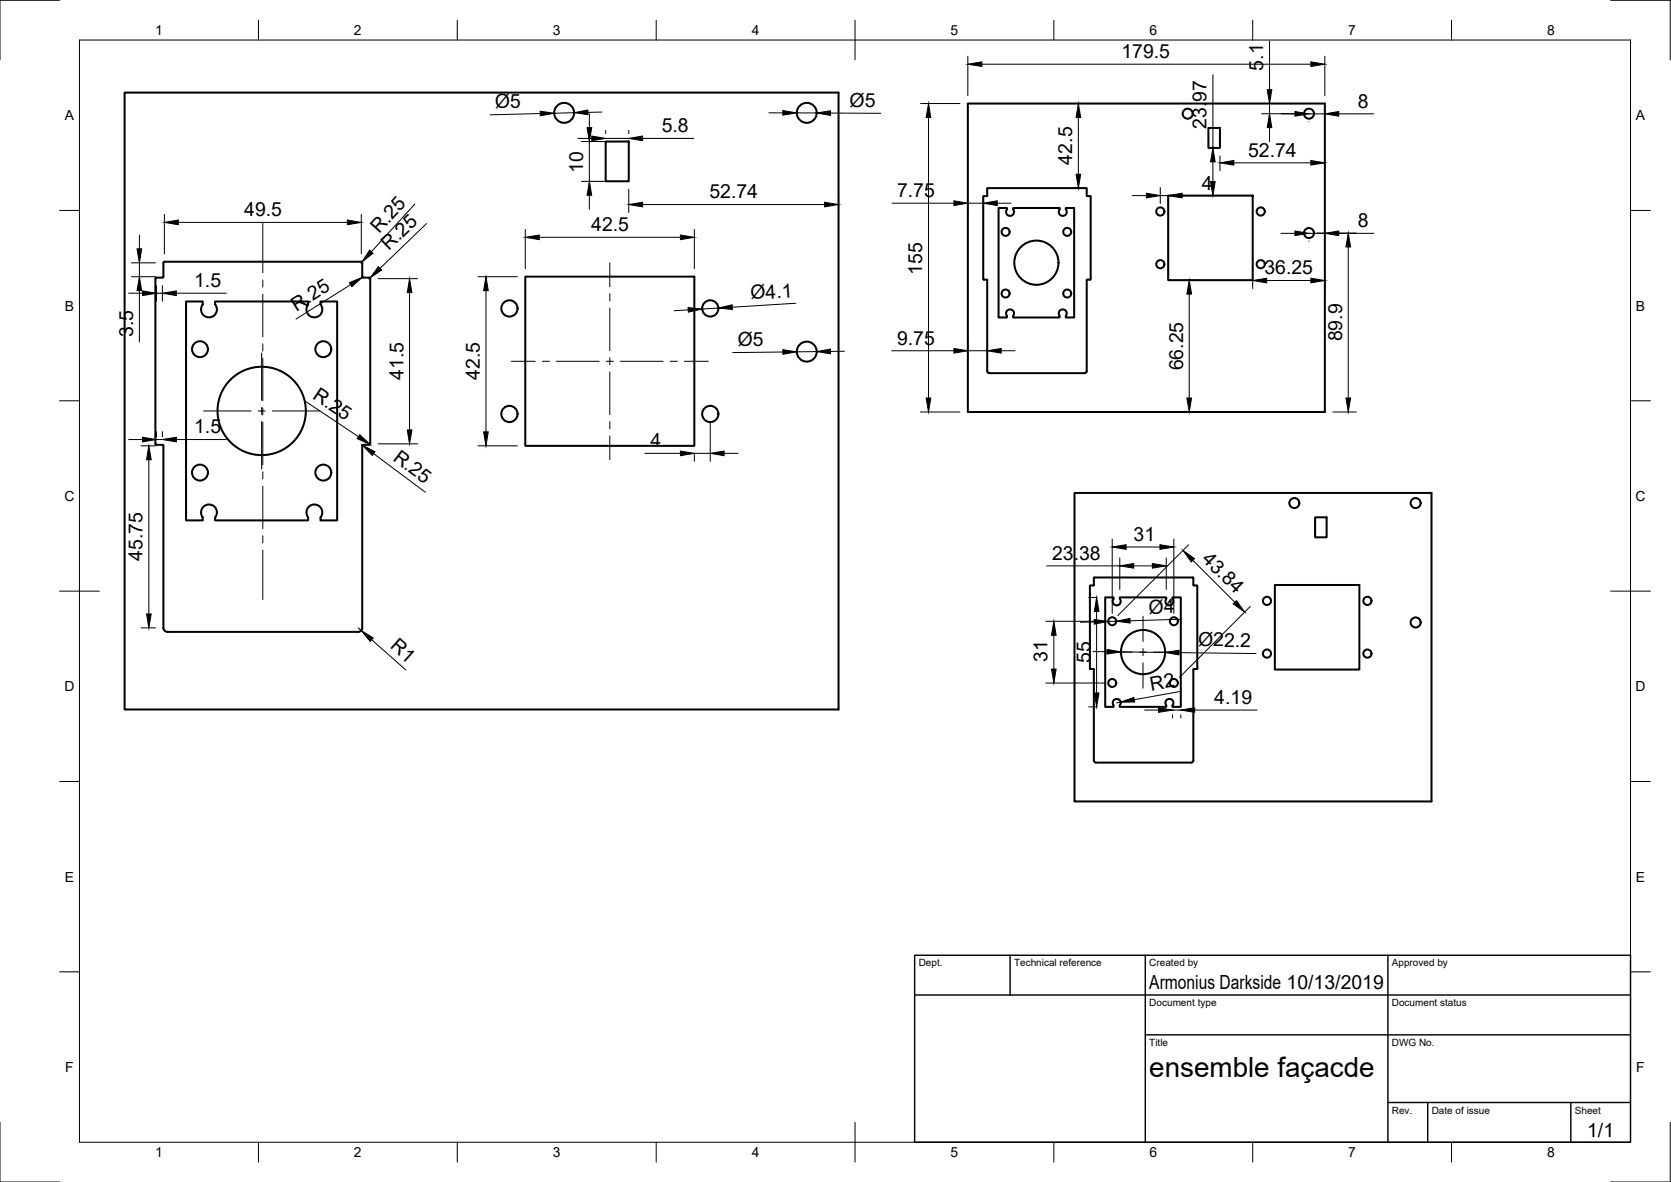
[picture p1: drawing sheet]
<svg xmlns="http://www.w3.org/2000/svg" width="420mm" height="297mm" viewBox="0 0 420 297" stroke-linecap="round" stroke-linejoin="round" font-family="sans-serif">
<!-- layer: Visible -->
<g fill="none" stroke="#000" stroke-width=".51">
<path d="M31.3 23.3h179.5v155h-179.5zM152.3 35.6h5.8v10h-5.8zM243.4 26h89.7v77.5h-89.7zM303.8 32.2h2.9v5h-2.9zM248.3 47.3h24.9l.1 1.9 .9 .2v20.7l-1 .3v22.9l-.2 .4-24.3 .1-.4-.3-.1-23.1-1-.3v-20.7l1-.2zM253.2 52.6v-.3h-2.1v27.5h2.1v-.4a1.01 1.01 0 0 1 .1-1.4 1.01 1.01 0 0 1 1.4 0 1.01 1.01 0 0 1 .1 1.4M253.2 52.6a1.01 1.01 0 0 0 .1 1.4 1.01 1.01 0 0 0 1.4 0 1.01 1.01 0 0 0 .1-1.4M254.7 52.6v-.3h11.7v.3M266.4 52.6a1.01 1.01 0 0 0 .1 1.4 1.01 1.01 0 0 0 1.4 0 1.01 1.01 0 0 0 .1-1.4M268 52.6v-.3h2.1v27.5h-2.1v-.4a1.01 1.01 0 0 0-.1-1.4 1.01 1.01 0 0 0-1.4 0 1.01 1.01 0 0 0-.1 1.4M293.7 49.2h21.3v21.2h-21.3zM54.1 76.5v-.7h23.4v.7"/>
<path d="M54.1 76.5a2 2 0 0 1-.2 2.7 2 2 0 0 1-2.7 0 2 2 0 0 1-.2-2.7v-.7h-4.2v55h4.2v-.8M77.5 76.5a2 2 0 0 0 .2 2.7 2 2 0 0 0 2.7 0 2 2 0 0 0 .2-2.7v-.7h4.2v55h-4.2v-.8M132.1 69.5h42.5v42.5h-42.5zM254.7 79.4v.4h11.7v-.4M51 130a2 2 0 0 1 .2-2.7 2 2 0 0 1 2.7 0 2 2 0 0 1 .2 2.7M54.1 130v.8h23.4v-.8M77.5 130a2 2 0 0 1 .2-2.7 2 2 0 0 1 2.7 0 2 2 0 0 1 .2 2.7M270.2 123.9h89.7v77.5h-89.7zM330.7 130h2.9v5h-2.9zM42.1 158.8a1.01 1.01 0 0 1-1-1v-45.8l-.3-.2h-1.5l-.2-.3v-41.5l.2-.2 1.7-.1 .1-3.7 .2-.2h49.7l.1 3.7 .2 .3h1.5l.3 .2v41.5l-.3 .3h-1.5l-.2 .2v45.8a.97 .97 0 0 1-1 1h-48M274.9 147.1l-.9 .2 .1 20.7 1 .3M275 145.3v1.7"/>
<path d="M275.1 147l-.2 .1M275.2 145.1h24.7M275.2 145.1l-.1 .1M277.9 150.1h2.1v.4a1.01 1.01 0 0 0 .1 1.4 1.01 1.01 0 0 0 1.4 0 1.01 1.01 0 0 0 .1-1.4v-.4h11.6v.4a1.01 1.01 0 0 0 .2 1.4 1.01 1.01 0 0 0 1.3 0 1.01 1.01 0 0 0 .1-1.4v-.4h2.1v27.5h-2.1v-.3a1 1 0 0 0-.1-1.4 1 1 0 0 0-1.4 0 1 1 0 0 0 0 1.4l-.1 .3h-11.6v-.3a1 1 0 0 0-.1-1.4 1 1 0 0 0-1.4 0 1 1 0 0 0-.1 1.4v.3h-2.1zM299.9 145.1l.2 1.9M300.1 147l.1 .1M300.2 147.1l.9 .2v20.7l-.9 .1M320.5 147h21.3v21.3h-21.3zM275 168.3v22.8M300.1 168.3v22.8l-.3 .5h-.2M300.2 168.1l-.1 .2M275.1 191.1v.3l.5 .2"/>
<path d="M275.5 191.7h24.1"/>
<circle cx="141.8" cy="28.4" r="2.51"/>
<circle cx="202.9" cy="28.4" r="2.51"/>
<circle cx="298.6" cy="28.6" r="1.26"/>
<circle cx="329.1" cy="28.6" r="1.26"/>
<circle cx="252.8" cy="58.3" r="1.01"/>
<circle cx="268.3" cy="58.3" r="1.01"/>
<circle cx="291.8" cy="53.1" r="1.03"/>
<circle cx="317" cy="53.1" r="1.03"/>
<circle cx="329.1" cy="58.6" r="1.26"/>
<circle cx="128.1" cy="77.5" r="2.04"/>
<circle cx="178.6" cy="77.5" r="2.04"/>
<circle cx="252.8" cy="73.8" r="1.01"/>
<circle cx="260.6" cy="66" r="5.6"/>
<circle cx="268.3" cy="73.8" r="1.01"/>
<circle cx="291.8" cy="66.4" r="1.03"/>
<circle cx="317" cy="66.4" r="1.03"/>
<circle cx="50.3" cy="87.8" r="2"/>
<circle cx="81.3" cy="87.8" r="2"/>
<circle cx="202.9" cy="88.4" r="2.51"/>
<circle cx="50.3" cy="118.8" r="2"/>
<circle cx="65.8" cy="103.3" r="11.1"/>
<circle cx="81.3" cy="118.8" r="2"/>
<circle cx="128.1" cy="104" r="2.04"/>
<circle cx="178.6" cy="104" r="2.04"/>
<circle cx="325.4" cy="126.4" r="1.26"/>
<circle cx="355.9" cy="126.4" r="1.26"/>
<circle cx="279.7" cy="156.1" r="1.01"/>
<circle cx="295.2" cy="156.1" r="1.01"/>
<circle cx="318.6" cy="151" r="1.03"/>
<circle cx="343.8" cy="151" r="1.03"/>
<circle cx="355.9" cy="156.4" r="1.26"/>
<circle cx="279.7" cy="171.6" r="1.01"/>
<circle cx="287.4" cy="163.9" r="5.6"/>
<circle cx="295.2" cy="171.6" r="1.01"/>
<circle cx="318.6" cy="164.2" r="1.03"/>
<circle cx="343.8" cy="164.2" r="1.03"/>
</g>
<!-- layer: Border -->
<g fill="none" stroke="#000" stroke-width=".25">
<path d="M15 .1h-15v15M20 10.1h390v276.9h-390zM65 5.1v5M115 5.1v5M165 5.1v5M215 5.1v10M265 5.1v5M315 5.1v5M365 5.1v5M405 .1h15v15M15 52.9h5M410 52.9h5"/>
<path d="M15 100.7h5M410 100.7h5M15 148.6h10M405 148.6h10M15 196.4h5M410 196.4h5M15 244.2h5M410 244.2h5M0 282.1v14.9h15M65 287v5M115 287v5M165 287v5"/>
<path d="M215 282.1v9.9M265 287v5M315 287v5M365 287v5M420 282.1v14.9h-15"/>
</g>
<!-- layer: TitleBlock -->
<path d="M230 240.1h180v46.9h-180zM230 250h180M254 240.1v9.9M288 240.1v46.9M349 240.1v46.9M288 260.1h122M349 277.1h61M359 277.1v9.9M395 277.1v9.9" fill="none" stroke="#000" stroke-width=".36"/>
<!-- layer: Center Lines -->
<g fill="none" stroke="#000" stroke-width=".25">
<path d="M66.1 56.1v12.5M66.1 70.4v1.7M66.1 73.9v10.8M153.3 66v6M153.3 73.8v1.8M153.3 77.4v10.7M65.8 88.7v11.9M66.1 86.4v1.8M66.1 90v10.7M128.6 90.8h6M136.4 90.8h1.8M139.9 90.8h10.8"/>
<path d="M152.4 90.8h1.8M153.3 89.9v1.8M153.3 93.5v10.7M156 90.8h10.7M168.5 90.8h1.8M172.1 90.8h6M51.2 103.3h11.9M64.9 103.3h1.8M65.8 102.4v1.8M65.8 105.9v12M66.1 102.5v1.8M66.1 106.1v10.7"/>
<path d="M66.1 118.6v1.8M68.5 103.3h11.9M153.3 106v1.7M153.3 109.5v6M66.1 122.2v10.7M66.1 134.6v1.8M66.1 138.2v12.5M287.4 154.8v6.4M278.3 163.9h6.4M286.5 163.9h1.8M287.4 163v1.8M287.4 166.6v6.3"/>
<path d="M290.1 163.9h6.3"/>
</g>
<!-- layer: Dimensions -->
<g fill="none" stroke="#000" stroke-width=".25">
<path d="M243.4 14.1v9.9M246.9 16.1h82.7M305 18.8v18.4M319.2 10.3v12.2M333.1 14.1v9.9M135.8 28.5l-12.6 .4M144.3 28.3l-5 .2M145.3 34.8h3.5M146.2 35.6h9.9M148.2 28.6v3.5M148.2 35.6v10M151.3 28.2h-3.5"/>
<path d="M152.3 32.8v.8M152.3 34.8h5.8M158.1 32.8v.8M161.6 34.8h12.9M193.3 28.3l3.5 .1M200.3 28.4h5M208.8 28.4l12.7 .1M231.5 26h9.9M233.5 29.5v70.5M269.6 26h3.6M271.1 29.5v14.3M306.7 39.2v3.7"/>
<path d="M317.2 26h.9M317.2 28.6h9.9M319.2 26v2.6M319.2 32.1v3.5M329.1 30.6h.1M329.1 28.6h4M336.6 28.6h8.8M35.1 59v3.5M41.3 53.9v9.9M44.8 55.9h42.5M90.8 53.9v9.9M104.3 51.3l-10.9 12"/>
<path d="M107.3 56.2l-11.8 11.2M132.1 57.6v9.9M135.6 59.6h35.5M146.2 45.6h9.9M148.2 49.1v3.5M158.1 47.6v5.8M161.6 51.4h45.7M174.6 57.6v9.9M210.8 48.5v4.9M224.3 51.1h15.6M243.4 51.3v1.8M243.4 51.1h3.8"/>
<path d="M247.2 51.4v1.7M250.7 51.1h3.5M269.6 47.3h3.6M284.7 49.2h3.5M291.7 47.1v4M291.7 49.2h2M297.2 49.2h9M305 40.7v4.9M310.2 40.9h19.4M322.1 58.6h3.5M329.1 58.6h4M331.1 58.6h9.9"/>
<path d="M336.6 58.6h8.8M32.3 73.7h3.5M33 69.5h6.1M33 66h6.1M35.1 66v3.5M35.1 73v12.9M39.3 71.8v3.9M39.3 73.7h1.5M40.8 71.8v3.9M44.3 73.7h12.6M88.2 71.5l-13.8 8.7M91 65.9l-.2 .1"/>
<path d="M91.3 69.5l-.2 .2M93 69.9l-.2 .1M95.1 70h9.9M103 73.5v34.5M120.2 69.5h9.9M122.2 73v35.5M173 77.9l-3.5 .2M180.6 77.4l-4.1 .3M200.1 76.2l-16 1M297 70.4h5.3M299 73.9v26.1M315 70.1v2.4"/>
<path d="M318.5 70.5h11.1M329.1 60.6h.1M333.1 70.1v2.4M339 62.1v37.9M196.8 88.5l-12.6 .1M205.3 88.4h-5M212.3 88.3h-3.5M224.2 88.1h15.7M243.4 85.5v4.7M243.4 88.1h4.8M251.7 88.1h3.5M32.3 110.5h3.5"/>
<path d="M35.4 112h3.7M37.4 115.5v38.8M39.3 108.5v1.3M39.3 110.5h1.5M40.8 108.5v1.3M44.3 110.5h12.6M76.6 100.7l13.5 9M93.9 114l13.1 9.7M95.1 111.5h9.9M120.2 112h9.9M162.2 113.9h8.9M174.6 114v1.9"/>
<path d="M174.6 113.9h4M178.6 106v9.9M182.1 113.9h3.5M231.5 103.5h9.9M297 103.5h5.3M335.1 103.5h5.9M279.7 135.5v18.6M283.1 137.5h8.6M295.1 135.5v18.6M298.9 136.9l-17.8 17.8M35.4 157.8h3.7M90.1 157.8l.7 .6"/>
<path d="M263 156.1h14.6M263.2 142.2h18.4M265 159.6v8.5M273.7 150.1h2.2M275.1 156.3l-3.4 .1M275.7 153.6v20.5M280.6 156.1l-2 .1M281.6 140.2v7.9M285.1 142.2h4.7M293.2 140.2v7.9M296.7 155.6l-12.6 .4M299.9 140.8l10.6 10.5"/>
<path d="M314.4 152.4l-17.8 17.8M93.5 160.8l8.5 7.6M263 171.6h14.6M273.7 177.6h2.2M274.8 163.7l3.5 .1M281.7 176.5l-.9 .1M281.9 163.8l11 .2M287.8 178.4h3.5M294.8 179.6v.8M294.8 178.4h2.1M296.4 164l19.4 .2M296.9 179.6v.8"/>
<path d="M297.1 173.7l-11.9 2.1M300.4 178.4h15.7"/>
</g>
<g fill="#000" stroke="#000" stroke-width=".25">
<path d="M243.4 16.1l3.5-.6v1.2zM329.6 15.5l3.5 .6-3.5 .6zM135.8 27.9l3.5 .6-3.5 .6zM147.6 32.1h1.2l-.6 3.5zM144.3 28.3l3.5-.6v1.1zM148.8 34.2l3.5 .6-3.5 .6zM158.1 34.8l3.5-.6v1.2zM196.8 27.8l3.5 .6-3.5 .5zM205.3 28.4l3.5-.6v1.2zM233.5 26l.5 3.5h-1.1zM271.1 26l.6 3.5h-1.1zM319.2 28.6l.6 3.5h-1.2z"/>
<path d="M318.6 22.5h1.2l-.6 3.5zM325.6 28l3.5 .6-3.5 .6zM333.1 28.6l3.5-.6v1.2zM41.3 55.9l3.5-.6v1.2zM87.3 55.3l3.5 .6-3.5 .6zM132.1 59.6l3.5-.5v1.1zM148.2 45.6l.6 3.5h-1.2zM158.1 51.4l3.5-.6v1.2zM171.1 59.1l3.5 .5-3.5 .6zM207.3 50.8l3.5 .6-3.5 .6zM239.9 50.5l3.5 .6-3.5 .6zM247.2 51.1l3.5-.6v1.2z"/>
<path d="M270.6 43.8h1.1l-.6 3.5zM288.2 48.6l3.5 .6-3.5 .5zM293.7 49.2l3.5-.6v1.1zM304.4 45.6h1.1l-.5 3.6zM305 37.2l.5 3.5h-1.1zM306.7 40.9l3.5-.6v1.2zM325.6 58l3.5 .6-3.5 .6zM329.6 40.3l3.5 .6-3.5 .6zM333.1 58.6l3.5-.6v1.2zM34.5 62.5h1.1l-.5 3.5zM35.1 69.5l.5 3.5h-1.1zM35.8 73.1l3.5 .6-3.5 .6z"/>
<path d="M40.8 73.7l3.5-.6v1.2zM87.9 71l3.2-1.3-2.6 2.3zM92.9 62.9l.9 .8-2.8 2.2zM95.1 67l.8 .9-2.9 2zM103 70l.6 3.5h-1.2zM122.2 69.5l.6 3.5h-1.2zM173 77.3l3.5 .4-3.4 .8zM180.6 77.4l3.5-.8v1.2zM299 70.4l.6 3.5h-1.2zM315 70.5l3.5-.6v1.2zM329.6 69.9l3.5 .6-3.5 .6zM339 58.6l.6 3.5h-1.2z"/>
<path d="M196.8 87.9l3.5 .5-3.5 .6zM205.3 88.4l3.5-.7v1.2zM239.9 87.6l3.5 .5-3.5 .6zM248.2 88.1l3.5-.5v1.1zM35.8 109.9l3.5 .6-3.5 .5zM37.4 112l.6 3.5h-1.1zM40.8 110.5l3.5-.6v1.1zM90.5 109.2l2.5 2.5-3.2-1.5zM91.1 111.9l3.2 1.6-.7 1zM102.4 108h1.2l-.6 3.5zM121.6 108.5h1.2l-.6 3.5zM171.1 113.4l3.5 .5-3.5 .6z"/>
<path d="M178.6 113.9l3.5-.5v1.1zM232.9 100h1.1l-.5 3.5zM298.4 100h1.2l-.6 3.5zM338.4 100h1.2l-.6 3.5zM279.7 137.5l3.4-.6v1.2zM291.7 136.9l3.4 .6-3.4 .6zM36.9 154.3h1.1l-.6 3.5zM265 156.1l.6 3.5h-1.2zM275.1 155.7l3.5 .5-3.4 .7zM275.7 150.1l.6 3.5h-1.1zM280.6 156.1l3.5-.7 .1 1.2zM281.6 142.2l3.5-.6v1.2z"/>
<path d="M289.8 141.6l3.4 .6-3.4 .6zM297.5 138.3l2.9 2.1-.9 .8zM310.1 151.8l.8-.9 2.1 2.9zM90.8 158.4l3.1 1.9-.8 .9zM264.4 168.1h1.2l-.6 3.5zM275.2 174.1h1.1l-.6 3.5zM278.4 163.2l3.5 .6-3.6 .6zM281.7 176.5l3.4-1.2 .2 1.1zM291.3 177.8l3.5 .6-3.5 .6zM292.9 164l3.6-.6-.1 1.2zM296.9 178.4l3.5-.6v1.2z"/>
</g>
<text font-size="7" x="289" y="270.6">ensemble façacde</text>
<g font-size="4.9">
<text x="282" y="14.6">179.5</text>
<text x="317.6" y="17.7" transform="rotate(-90 317.6 17.7)">5.1</text>
<text x="124.5" y="27.2" transform="rotate(-1 124.5 27.2)">Ø5</text>
<text x="213.6" y="26.8">Ø5</text>
<text x="341.4" y="27">8</text>
<text x="166.4" y="33.2">5.8</text>
<text x="303.4" y="32.3" transform="rotate(-90 303.4 32.3)">23.97</text>
<text x="269.6" y="41.3" transform="rotate(-90 269.6 41.3)">42.5</text>
<text x="313.8" y="39.4">52.74</text>
<text x="146.6" y="43.4" transform="rotate(-90 146.6 43.4)">10</text>
<text x="302.2" y="47.7">4</text>
<text x="178.4" y="49.9">52.74</text>
<text x="225.6" y="49.5">7.75</text>
<text x="61.4" y="54.3">49.5</text>
<text x="95.3" y="58.8" transform="rotate(-48 95.3 58.8)">R.25</text>
<text x="148.7" y="58.1">42.5</text>
<text x="341.4" y="57.1">8</text>
<text x="231.9" y="69" transform="rotate(-90 231.9 69)">155</text>
<text x="317.9" y="68.9">36.25</text>
<text x="48.8" y="72.1">1.5</text>
<text x="188.8" y="75.3" transform="rotate(-3 188.8 75.3)">Ø4.1</text>
<text x="74.5" y="78.3" transform="rotate(-32 74.5 78.3)">R.25</text>
<text x="33.5" y="84.6" transform="rotate(-90 33.5 84.6)">3.5</text>
<text x="185.5" y="87" transform="rotate(-1 185.5 87)">Ø5</text>
<text x="225.6" y="86.6">9.75</text>
<text x="337.5" y="85.8" transform="rotate(-90 337.5 85.8)">89.9</text>
<text x="101.4" y="95.5" transform="rotate(-90 101.4 95.5)">41.5</text>
<text x="120.6" y="95.5" transform="rotate(-90 120.6 95.5)">42.5</text>
<text x="297.5" y="93.1" transform="rotate(-90 297.5 93.1)">66.25</text>
<text x="78.4" y="100" transform="rotate(34 78.4 100)">R.25</text>
<text x="48.8" y="108.9">1.5</text>
<text x="163.6" y="112.4">4</text>
<text x="98.6" y="115.5" transform="rotate(37 98.6 115.5)">R.25</text>
<text x="285" y="135.9">31</text>
<text x="35.9" y="141" transform="rotate(-90 35.9 141)">45.75</text>
<text x="264.5" y="140.6">23.38</text>
<text x="302" y="140.7" transform="rotate(45 302 140.7)">43.84</text>
<text x="288.9" y="154.2" transform="rotate(-2 288.9 154.2)">Ø4</text>
<text x="97.9" y="162.7" transform="rotate(42 97.9 162.7)">R1</text>
<text x="263.4" y="166.3" transform="rotate(-90 263.4 166.3)">31</text>
<text x="274.2" y="166.6" transform="rotate(-90 274.2 166.6)">55</text>
<text x="301.3" y="162.4" transform="rotate(1 301.3 162.4)">Ø22.2</text>
<text x="289.5" y="173.6" transform="rotate(-10 289.5 173.6)">R2</text>
<text x="305.3" y="176.9">4.19</text>
<text x="289" y="248.5">Armonius Darkside 10/13/2019</text>
<text x="399.1" y="285.7">1/1</text>
</g>
<g font-size="3.5">
<text x="39" y="8.8">1</text>
<text x="89" y="8.8">2</text>
<text x="139" y="8.8">3</text>
<text x="189" y="8.8">4</text>
<text x="239" y="8.8">5</text>
<text x="289" y="8.8">6</text>
<text x="339" y="8.8">7</text>
<text x="389" y="8.8">8</text>
<text x="16.3" y="30.2">A</text>
<text x="411.3" y="30.2">A</text>
<text x="16.3" y="78">B</text>
<text x="411.3" y="78">B</text>
<text x="16.2" y="125.9">C</text>
<text x="411.2" y="125.9">C</text>
<text x="16.2" y="173.7">D</text>
<text x="411.2" y="173.7">D</text>
<text x="16.3" y="221.6">E</text>
<text x="411.3" y="221.6">E</text>
<text x="16.4" y="269.4">F</text>
<text x="411.4" y="269.4">F</text>
<text x="39" y="290.8">1</text>
<text x="89" y="290.8">2</text>
<text x="139" y="290.8">3</text>
<text x="189" y="290.8">4</text>
<text x="239" y="290.8">5</text>
<text x="289" y="290.8">6</text>
<text x="339" y="290.8">7</text>
<text x="389" y="290.8">8</text>
</g>
<g font-size="2.5">
<text x="231" y="242.9">Dept.</text>
<text x="255" y="242.9">Technical reference</text>
<text x="289" y="242.9">Created by</text>
<text x="350" y="242.9">Approved by</text>
<text x="289" y="252.8">Document type</text>
<text x="350" y="252.8">Document status</text>
<text x="289" y="262.9">Title</text>
<text x="350" y="262.9">DWG No.</text>
<text x="350" y="279.9">Rev.</text>
<text x="360" y="279.9">Date of issue</text>
<text x="396" y="279.9">Sheet</text>
</g>
</svg>
